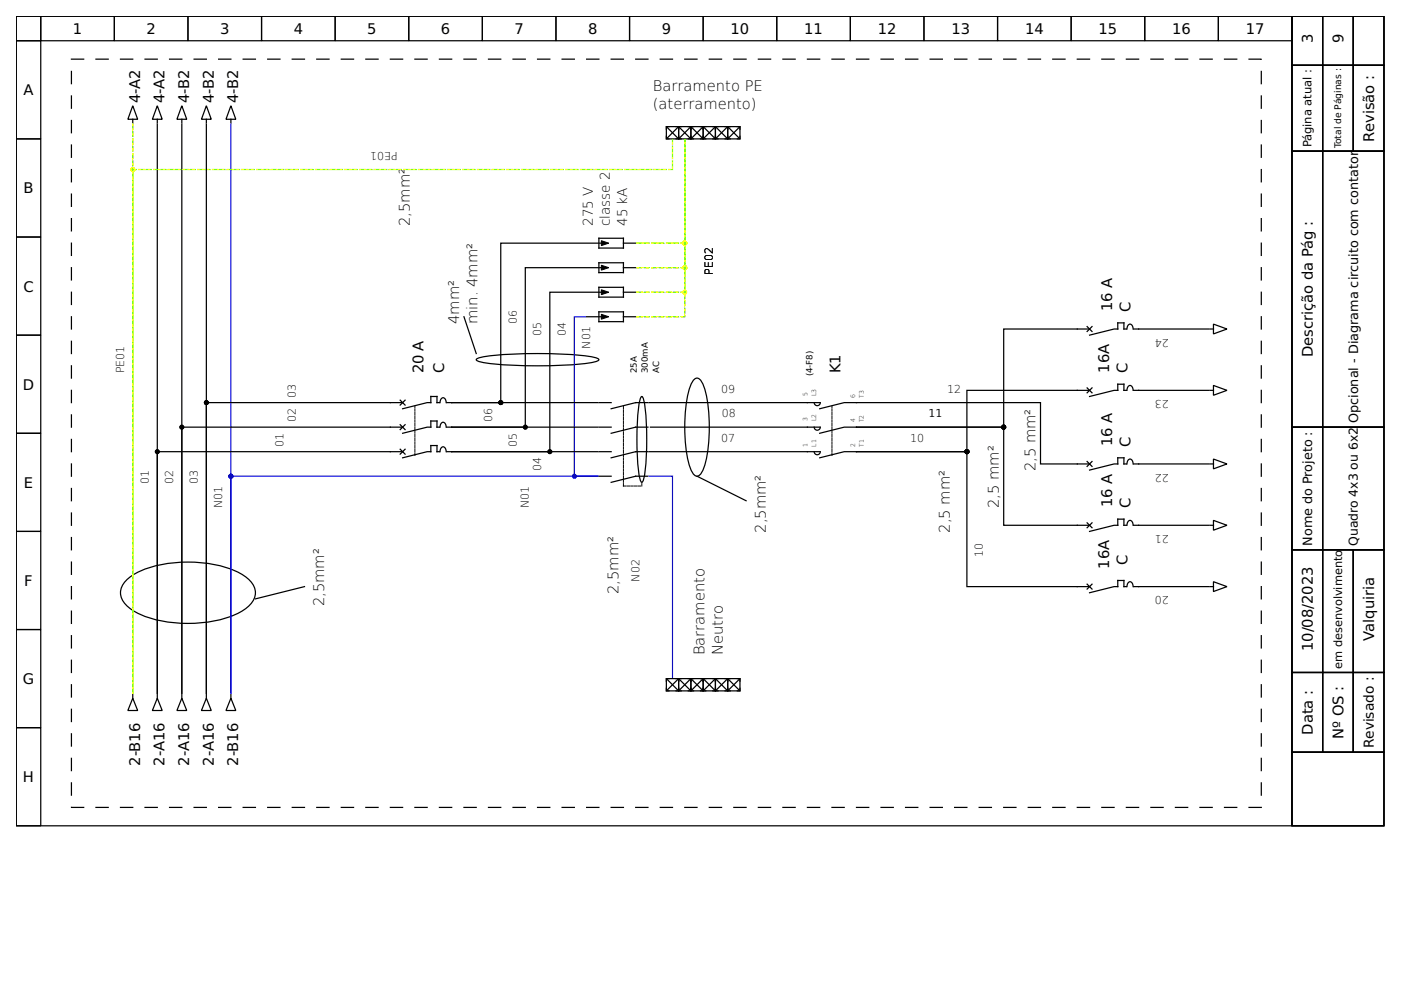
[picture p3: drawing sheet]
<svg xmlns="http://www.w3.org/2000/svg" width="297mm" height="210mm" viewBox="0 0 297 210" stroke-linecap="round" stroke-linejoin="round" font-family="sans-serif">
<g fill="none" stroke="#000" stroke-width=".26">
<path d="M3.4 3.4h270.5v171.7h-270.5zM3.4 3.4h5.2v5.2h-5.2zM3.4 8.6h5.2v20.8h-5.2zM8.6 3.4h15.6v5.2h-15.6zM24.2 3.4h15.7v5.2h-15.7zM39.9 3.4h15.6v5.2h-15.6zM55.5 3.4h15.6v5.2h-15.6zM71.1 3.4h15.6v5.2h-15.6zM86.7 3.4h15.6v5.2h-15.6zM102.3 3.4h15.6v5.2h-15.6zM117.9 3.4h15.6v5.2h-15.6zM133.5 3.4h15.6v5.2h-15.6z"/>
<path d="M149.1 3.4h15.6v5.2h-15.6zM164.7 3.4h15.6v5.2h-15.6zM180.3 3.4h15.6v5.2h-15.6zM195.9 3.4h15.6v5.2h-15.6zM211.5 3.4h15.6v5.2h-15.6zM227.1 3.4h15.6v5.2h-15.6zM242.7 3.4h15.6v5.2h-15.6zM258.3 3.4h15.6v5.2h-15.6zM273.9 3.4h19.5v171.7h-19.5zM273.9 13.8h6.5v18.2h-6.5zM273.9 3.4h6.5v10.4h-6.5zM280.4 13.8h6.5v18.2h-6.5z"/>
<path d="M280.4 3.4h6.5v10.4h-6.5zM286.9 13.8h6.5v18.2h-6.5zM286.9 3.4h6.5v10.4h-6.5zM3.4 29.4h5.2v20.9h-5.2zM28.1 22.4l1.1 2.9h-2.1zM28.1 25.3v.8M33.3 26.3v120.7M33.3 22.4l1.1 2.9h-2.1zM33.3 25.3v.8M38.6 26.3v120.7M38.6 22.4l1 2.9h-2.1zM38.6 25.3v.8"/>
<path d="M43.8 22.4l1 2.9h-2.1zM43.8 25.3v.8M49 22.4l1 2.9h-2.1zM49 25.3v.8M141.3 26.8h2.6v2.6h-2.6zM141.3 28.9v.5h.5M141.4 26.9l2.4 2.5M141.8 26.8h-.5v.6M143.3 29.4h.6v-.5v.5h.5M143.3 26.8h.6v.6v-.6h.5M143.8 26.9l-2.4 2.5M143.9 26.8h2.6v2.6h-2.6z"/>
<path d="M144 26.9l2.4 2.5M145.9 29.4h.6v-.5v.5h.5M145.9 26.8h.6v.6v-.6h.5M146.4 26.9l-2.4 2.5M146.5 26.8h2.6v2.6h-2.6zM146.6 26.9l2.4 2.5M148.5 26.8h.6v.6v-.6h.5M148.5 29.4h.6v-.5v.5h.5M149 26.9l-2.4 2.5M149.1 26.8h2.6v2.6h-2.6zM149.2 26.9l2.4 2.5M151.1 29.4h.6v-.5v.5h.5"/>
<path d="M151.1 26.8h.6v.6v-.6h.5M151.6 26.9l-2.4 2.5M151.7 26.8h2.6v2.6h-2.6zM151.8 26.9l2.4 2.5M153.7 26.8h.6v.6v-.6h.5M153.7 29.4h.6v-.5v.5h.5M154.2 26.9l-2.4 2.5M154.3 26.8h2.6v2.6h-2.6zM154.4 26.9l2.4 2.5M156.3 26.8h.6v.6M156.8 26.9l-2.4 2.5M156.9 28.9v.5h-.6"/>
<path d="M273.9 32h6.5v58.6h-6.5zM280.4 32h13v58.6h-13zM3.4 50.3h5.2v20.8h-5.2zM124.4 51.6h3.1M124.4 56.8h3.1M127 50.5h5.2v2.1h-5.2zM127 55.7h5.2v2.1h-5.2zM132.2 51.6h2.6M132.2 56.8h2.6M3.4 71.1h5.2v20.8h-5.2zM98.4 67.2l2.6 7.8M101.1 76.1a25.2 25.2 0 0 1 7.8-1 85.7 85.7 0 0 1 17.1 .7l1 .5a2.39 2.39 0 0 1-1.8 .6 94.2 94.2 0 0 1-23.2-.1l-.9-.4-.1-.1z"/>
<path d="M124.4 62h3.1M124.4 67.2h3.1M127 60.9h5.2v2.1h-5.2zM127 66.1h5.2v2.1h-5.2zM132.2 62h2.6M132.2 67.2h2.6M230.5 69.2l1 1.1M231 69.8h-18.2v20.8h-31.2M231.5 69.2l-1 1.1M238.8 69.8h-.5v-1.3h-1.3v1.3h-.8l-5.2 1.3M238.9 69.8a.78 .78 0 0 1 .9-1l.4 .6v.4M256.2 69.8h-15.8"/>
<path d="M256.5 69.8h.8M257.3 68.7l2.8 1.1-2.8 1zM3.4 91.9h5.2v20.8h-5.2zM82.8 95.8h2.6M82.8 90.6h2.6M82.8 85.4h2.6M84.8 90l1.1 1.1M84.8 95.2l1.1 1.1M84.8 84.8l1.1 1.1M85.9 84.8l-1.1 1.1M85.9 90l-1.1 1.1M85.9 95.2l-1.1 1.1"/>
<path d="M93.2 90.6h-.6v-1.3h-1.3v1.3h-.7l-5.2 1.3M93.2 95.8h-.6v-1.3h-1.3v1.3h-.7l-5.2 1.3M93.2 85.4h-.6v-1.3h-1.3v1.3h-.7l-5.2 1.3M93.3 90.6a.78 .78 0 0 1 .9-1l.3 .6 .1 .4M93.3 95.8a.78 .78 0 0 1 .9-1l.3 .6 .1 .4M93.3 85.4a.78 .78 0 0 1 .9-1l.3 .6 .1 .4M94.7 95.8h1.1M94.7 90.6h1.1M126.7 85.4h-32M127 95.8h2.6M127 90.6h2.6M127 85.4h2.6"/>
<path d="M135.9 84.2l.2-.1a6.3 6.3 0 0 1 .8 3.7 53.4 53.4 0 0 1-.5 14l-.3 .5a6.3 6.3 0 0 1-.9-3.8 53.4 53.4 0 0 1 .6-14zM137.4 95.8h-2.6l-5.2 1.3M137.4 90.6h-2.6l-5.2 1.3M137.4 85.4h-2.6l-5.2 1.3M137.6 85.4h36.2M147 80.6a.86 .86 0 0 1 1.5 0 17.2 17.2 0 0 1 1.9 8.4 26.7 26.7 0 0 1-1.5 11 1.11 1.11 0 0 1-1.1 1 1.11 1.11 0 0 1-1.1-1 28.6 28.6 0 0 1-1.3-13.8l.4-2.5a7.9 7.9 0 0 1 1.2-3.1zM171.2 95.8h2.6M171.2 90.6h2.6M172.6 95.8a.65 .65 0 0 0 .7 .6 .65 .65 0 0 0 .6-.6M172.6 90.6a.65 .65 0 0 0 .7 .6 .65 .65 0 0 0 .6-.6M172.6 85.4a.65 .65 0 0 0 .7 .6 .65 .65 0 0 0 .6-.6M173.8 86.7l5.2-1.3h41.6v13h10.4"/>
<path d="M173.8 97.1l5.2-1.3h26v28.6h26M181.6 90.6h31.2v20.8h18.2M181.6 90.6h-2.6l-5.2 1.3M228.4 82.8h2.6M230.5 82.2l1 1.1M230.5 97.8l1 1.1M231.5 82.2l-1 1.1M231.5 97.8l-1 1.1M238.8 82.8h-.5v-1.3h-1.3v1.3h-.8l-5.2 1.3M238.8 98.4h-.5v-1.3h-1.3v1.3h-.8l-5.2 1.3M238.9 82.8a.78 .78 0 0 1 .9-1l.4 .6v.4M238.9 98.4a.78 .78 0 0 1 .9-1l.4 .6v.4"/>
<path d="M240.4 98.4h15.8M256.2 82.8h-15.8M256.5 82.8h.8M256.5 98.4h.8M257.3 81.7l2.8 1.1-2.8 1zM257.3 97.3l2.8 1.1-2.8 1zM273.9 90.6h6.5v26h-6.5zM280.4 90.6h13v26h-13zM3.4 112.7h5.2v20.8h-5.2zM127 101h2.6M137.4 101h-2.6l-5.2 1.3M147.8 101l10.4 5.2"/>
<path d="M230.5 110.9l1 1M231.5 110.9l-1 1M238.8 111.4h-.5v-1.3h-1.3v1.3h-.8l-5.2 1.3M238.9 111.4a.78 .78 0 0 1 .9-1l.4 .6v.4M256.2 111.4h-15.8M256.5 111.4h.8M257.3 110.3l2.8 1.1-2.8 1zM273.9 116.6h6.5v26h-6.5zM280.4 116.6h6.5v26h-6.5zM286.9 116.6h6.5v26h-6.5zM3.4 133.5h5.2v20.8h-5.2zM26.5 123.3a15.8 15.8 0 0 1 9.8-3.9 24.9 24.9 0 0 1 15.3 2.6 4.2 4.2 0 0 1 2.4 4.5 7.3 7.3 0 0 1-4.6 4 27.8 27.8 0 0 1-20.2-.5 5.5 5.5 0 0 1-3.7-4.3l.2-.8z"/>
<path d="M64.6 124.4l-10.4 2.6M230.5 123.9l1 1M231.5 123.9l-1 1M238.8 124.4h-.5v-1.3h-1.3v1.3h-.8l-5.2 1.3M238.9 124.4a.78 .78 0 0 1 .9-1l.4 .6v.4M256.2 124.4h-15.8M256.5 124.4h.8M257.3 123.3l2.8 1.1-2.8 1zM3.4 154.3h5.2v20.8h-5.2zM28.1 148l1.1 2.6h-2.1zM28.1 147.3v.7M33.3 148l1.1 2.6h-2.1z"/>
<path d="M33.3 147.3v.7M38.6 148l1 2.6h-2.1zM38.6 147.3v.7M43.8 148l1 2.6h-2.1zM43.8 147.3v.7M49 148l1 2.6h-2.1zM49 147.3v.7M141.3 143.9h2.6v2.6h-2.6zM141.3 145.9v.6h.5M141.4 144l2.4 2.4M141.8 143.9h-.5v.5M143.3 146.5h.6v-.6v.6h.5"/>
<path d="M143.3 143.9h.6v.5v-.5h.5M143.8 144l-2.4 2.4M143.9 143.9h2.6v2.6h-2.6zM144 144l2.4 2.4M145.9 143.9h.6v.5v-.5h.5M145.9 146.5h.6v-.6v.6h.5M146.4 144l-2.4 2.4M146.5 143.9h2.6v2.6h-2.6zM146.6 144l2.4 2.4M148.5 146.5h.6v-.6v.6h.5M148.5 143.9h.6v.5v-.5h.5M149 144l-2.4 2.4"/>
<path d="M149.1 143.9h2.6v2.6h-2.6zM149.2 144l2.4 2.4M151.1 143.9h.6v.5v-.5h.5M151.1 146.5h.6v-.6v.6h.5M151.6 144l-2.4 2.4M151.7 143.9h2.6v2.6h-2.6zM151.8 144l2.4 2.4M153.7 143.9h.6v.5v-.5h.5M153.7 146.5h.6v-.6v.6h.5M154.2 144l-2.4 2.4M154.3 143.9h2.6v2.6h-2.6zM154.4 144l2.4 2.4"/>
<path d="M156.3 143.9h.6v.5M156.8 144l-2.4 2.4M156.9 145.9v.6h-.6M273.9 159.5h19.5v15.6h-19.5zM273.9 142.6h6.5v16.9h-6.5zM280.4 142.6h6.5v16.9h-6.5zM286.9 142.6h6.5v16.9h-6.5z"/>
</g>
<path d="M15.1 12.5h252.3v158.7h-252.3z" fill="none" stroke="#000" stroke-width=".26" stroke-dasharray="2.6 2.6"/>
<path d="M88 96.5v-10.4M176.4 96.5v-10.4M132.2 103v-16.9M132.2 103h3.9M136.1 102.5v.5" fill="none" stroke="#000" stroke-width=".21" stroke-dasharray=".5 .3"/>
<path d="M127.5 51l1.6 .6-1.6 .5zM127.5 56.2l1.6 .6-1.6 .5zM127.5 61.4l1.6 .6-1.6 .5zM127.5 66.6l1.6 .6-1.6 .5z" fill="#000" stroke="#000" stroke-width=".21"/>
<g fill="#000" stroke="#000" stroke-width=".26">
<circle cx="205" cy="95.8" r=".39"/>
<circle cx="212.8" cy="90.6" r=".39"/>
</g>
<path d="M49 26.3v120.7v-46h77.7h-4.9v-33.8h2.3" fill="none" stroke="#00f" stroke-width=".26"/>
<path d="M28.1 26.3v120.7M135 56.8h10.2v-27.1" fill="none" stroke="#5f0" stroke-width=".26" stroke-dasharray="1 .5"/>
<path d="M28.1 26.3v120.7M135 56.8h10.2v-27.1" fill="none" stroke="#ff0" stroke-width=".26" stroke-dasharray=".3 .8"/>
<g fill="#00f" stroke="#00f" stroke-width=".26">
<circle cx="121.8" cy="101" r=".39"/>
<circle cx="49" cy="101" r=".39"/>
</g>
<circle cx="145.2" cy="56.8" r=".39" fill="#5f0" stroke="#ff0" stroke-width=".26"/>
<path d="M135 51.6h10.2v-21.9" fill="none" stroke="#5f0" stroke-width=".26" stroke-dasharray="1 .5"/>
<path d="M135 51.6h10.2v-21.9" fill="none" stroke="#ff0" stroke-width=".26" stroke-dasharray=".3 .8"/>
<circle cx="145.2" cy="51.6" r=".39" fill="#5f0" stroke="#ff0" stroke-width=".26"/>
<path d="M124.1 51.6h-17.9v33.8h-10.4M124.1 56.8h-12.7v33.8h-15.6h30.9M137.6 95.8h33.6" fill="none" stroke="#000" stroke-width=".26"/>
<g fill="#000" stroke="#000" stroke-width=".26">
<circle cx="106.2" cy="85.4" r=".39"/>
<circle cx="111.4" cy="90.6" r=".39"/>
</g>
<path d="M28.1 147v-111.1h114.5v-6.2" fill="none" stroke="#5f0" stroke-width=".26" stroke-dasharray="1 .5"/>
<path d="M28.1 147v-111.1h114.5v-6.2" fill="none" stroke="#ff0" stroke-width=".26" stroke-dasharray=".3 .8"/>
<circle cx="28.1" cy="35.9" r=".39" fill="#5f0" stroke="#ff0" stroke-width=".26"/>
<path d="M135 67.2h10.2v-37.5M135 62h10.2v-32.3" fill="none" stroke="#5f0" stroke-width=".26" stroke-dasharray="1 .5"/>
<path d="M135 67.2h10.2v-37.5M135 62h10.2v-32.3" fill="none" stroke="#ff0" stroke-width=".26" stroke-dasharray=".3 .8"/>
<path d="M82.8 90.6h-44.2v56.4M137.9 90.6h33.3" fill="none" stroke="#000" stroke-width=".26"/>
<circle cx="38.6" cy="90.6" r=".39" fill="#000" stroke="#000" stroke-width=".26"/>
<path d="M137.6 101h5v42.6" fill="none" stroke="#00f" stroke-width=".26"/>
<circle cx="145.2" cy="62" r=".39" fill="#5f0" stroke="#ff0" stroke-width=".26"/>
<path d="M43.8 26.3v120.7v-61.6h39M124.1 62h-7.5v33.8h-20.8h30.9M82.8 95.8h-49.5v51.2M228.4 82.8h-23.4v13h-23.4" fill="none" stroke="#000" stroke-width=".26"/>
<g fill="#000" stroke="#000" stroke-width=".26">
<circle cx="33.3" cy="95.8" r=".39"/>
<circle cx="43.8" cy="85.4" r=".39"/>
<circle cx="116.6" cy="95.8" r=".39"/>
<circle cx="205" cy="95.8" r=".39"/>
</g>
<g font-size="3.1">
<text x="15.5" y="7.2">1</text>
<text x="31.1" y="7.2">2</text>
<text x="46.7" y="7.2">3</text>
<text x="62.3" y="7.2">4</text>
<text x="77.9" y="7.2">5</text>
<text x="93.5" y="7.2">6</text>
<text x="109.1" y="7.2">7</text>
<text x="124.7" y="7.2">8</text>
<text x="140.3" y="7.2">9</text>
<text x="154.9" y="7.2">10</text>
<text x="170.5" y="7.2">11</text>
<text x="186.1" y="7.2">12</text>
<text x="201.7" y="7.2">13</text>
<text x="217.3" y="7.2">14</text>
<text x="232.9" y="7.2">15</text>
<text x="248.5" y="7.2">16</text>
<text x="264.1" y="7.2">17</text>
<text x="278.3" y="9.1" transform="rotate(-90 278.3 9.1)">3</text>
<text x="284.8" y="9.1" transform="rotate(-90 284.8 9.1)">9</text>
<text x="5" y="20.2">A</text>
<text x="29.7" y="21.9" transform="rotate(-90 29.7 21.9)">4-A2</text>
<text x="34.9" y="21.9" transform="rotate(-90 34.9 21.9)">4-A2</text>
<text x="40.1" y="21.9" transform="rotate(-90 40.1 21.9)">4-B2</text>
<text x="45.3" y="21.9" transform="rotate(-90 45.3 21.9)">4-B2</text>
<text x="50.5" y="21.9" transform="rotate(-90 50.5 21.9)">4-B2</text>
<text x="138.4" y="19.3">Barramento PE</text>
<text x="138.4" y="23.2">(aterramento)</text>
<text x="291.3" y="30" transform="rotate(-90 291.3 30)">Revisão :</text>
<text x="5" y="41">B</text>
<text x="86.9" y="47.9" transform="rotate(-90 86.9 47.9)">2,5mm²</text>
<text x="5" y="61.8">C</text>
<text x="235.8" y="66" transform="rotate(-90 235.8 66)">16 A</text>
<text x="97.3" y="68.7" transform="rotate(-90 97.3 68.7)">4mm²</text>
<text x="101.2" y="68.7" transform="rotate(-90 101.2 68.7)">min. 4mm²</text>
<text x="239.7" y="66.1" transform="rotate(-90 239.7 66.1)">C</text>
<text x="278.3" y="75.7" transform="rotate(-90 278.3 75.7)">Descrição da Pág :</text>
<text x="4.8" y="82.6">D</text>
<text x="89.8" y="79.1" transform="rotate(-90 89.8 79.1)">20 A</text>
<text x="94.2" y="79.1" transform="rotate(-90 94.2 79.1)">C</text>
<text x="178.2" y="79.1" transform="rotate(-90 178.2 79.1)">K1</text>
<text x="235.2" y="79" transform="rotate(-90 235.2 79)">16A</text>
<text x="239.1" y="79.1" transform="rotate(-90 239.1 79.1)">C</text>
<text x="235.8" y="94.6" transform="rotate(-90 235.8 94.6)">16 A</text>
<text x="239.7" y="94.7" transform="rotate(-90 239.7 94.7)">C</text>
<text x="219.6" y="99.9" transform="rotate(-90 219.6 99.9)">2,5 mm²</text>
<text x="5.1" y="103.4">E</text>
<text x="211.8" y="107.7" transform="rotate(-90 211.8 107.7)">2,5 mm²</text>
<text x="235.8" y="107.6" transform="rotate(-90 235.8 107.6)">16 A</text>
<text x="239.7" y="107.7" transform="rotate(-90 239.7 107.7)">C</text>
<text x="162.3" y="112.9" transform="rotate(-90 162.3 112.9)">2,5mm²</text>
<text x="201.4" y="112.9" transform="rotate(-90 201.4 112.9)">2,5 mm²</text>
<text x="239.1" y="119.7" transform="rotate(-90 239.1 119.7)">C</text>
<text x="5.1" y="124.2">F</text>
<text x="131.1" y="125.9" transform="rotate(-90 131.1 125.9)">2,5mm²</text>
<text x="235.2" y="120.6" transform="rotate(-90 235.2 120.6)">16A</text>
<text x="68.7" y="128.5" transform="rotate(-90 68.7 128.5)">2,5mm²</text>
<text x="291.3" y="135.9" transform="rotate(-90 291.3 135.9)">Valquiria</text>
<text x="149.3" y="138.9" transform="rotate(-90 149.3 138.9)">Barramento</text>
<text x="153.2" y="138.9" transform="rotate(-90 153.2 138.9)">Neutro</text>
<text x="278.3" y="138.1" transform="rotate(-90 278.3 138.1)">10/08/2023</text>
<text x="4.8" y="145.1">G</text>
<text x="278.3" y="155.8" transform="rotate(-90 278.3 155.8)">Data :</text>
<text x="284.8" y="156.7" transform="rotate(-90 284.8 156.7)">Nº OS :</text>
<text x="4.9" y="165.9">H</text>
<text x="29.7" y="162.3" transform="rotate(-90 29.7 162.3)">2-B16</text>
<text x="34.9" y="162.3" transform="rotate(-90 34.9 162.3)">2-A16</text>
<text x="40.1" y="162.3" transform="rotate(-90 40.1 162.3)">2-A16</text>
<text x="45.3" y="162.3" transform="rotate(-90 45.3 162.3)">2-A16</text>
<text x="50.5" y="162.3" transform="rotate(-90 50.5 162.3)">2-B16</text>
</g>
<g font-size="2.9">
<text x="125.7" y="47.9" transform="rotate(-90 125.7 47.9)">275 V</text>
<text x="129.3" y="47.9" transform="rotate(-90 129.3 47.9)">classe 2</text>
<text x="133" y="47.9" transform="rotate(-90 133 47.9)">45 kA</text>
<text x="291.3" y="158.6" transform="rotate(-90 291.3 158.6)">Revisado :</text>
</g>
<g font-size="2.7">
<text x="287.9" y="89.7" transform="rotate(-90 287.9 89.7)">Opcional - Diagrama circuito com contator</text>
<text x="278.2" y="115.7" transform="rotate(-90 278.2 115.7)">Nome do Projeto :</text>
</g>
<text font-size="2.6" x="287.9" y="115.7" transform="rotate(-90 287.9 115.7)">Quadro 4x3 ou 6x2</text>
<g font-size="2.4">
<text x="278.1" y="31.3" transform="rotate(-90 278.1 31.3)">Página atual :</text>
<text x="284.6" y="141.8" transform="rotate(-90 284.6 141.8)">em desenvolvimento</text>
</g>
<g font-size="2.3">
<text x="84.3" y="32.3" transform="rotate(-180 84.3 32.3)">PE01</text>
<text x="151.2" y="58.3" transform="rotate(-90 151.2 58.3)">PE02</text>
<text x="109.6" y="68.7" transform="rotate(-90 109.6 68.7)">06</text>
<text x="114.8" y="71.3" transform="rotate(-90 114.8 71.3)">05</text>
<text x="120" y="71.3" transform="rotate(-90 120 71.3)">04</text>
<text x="247.8" y="71.8" transform="rotate(-180 247.8 71.8)">24</text>
<text x="125.2" y="73.9" transform="rotate(-90 125.2 73.9)">N01</text>
<text x="26.3" y="79.1" transform="rotate(-90 26.3 79.1)">PE01</text>
<text x="152.9" y="83.3">09</text>
<text x="200.8" y="83.3">12</text>
<text x="62.7" y="89.5" transform="rotate(-90 62.7 89.5)">02</text>
<text x="62.7" y="84.3" transform="rotate(-90 62.7 84.3)">03</text>
<text x="104.4" y="89.5" transform="rotate(-90 104.4 89.5)">06</text>
<text x="153.1" y="88.5">08</text>
<text x="196.9" y="88.5">11</text>
<text x="247.8" y="84.8" transform="rotate(-180 247.8 84.8)">23</text>
<text x="60.1" y="94.7" transform="rotate(-90 60.1 94.7)">01</text>
<text x="109.6" y="94.7" transform="rotate(-90 109.6 94.7)">05</text>
<text x="152.9" y="93.7">07</text>
<text x="193" y="93.7">10</text>
<text x="114.8" y="99.9" transform="rotate(-90 114.8 99.9)">04</text>
<text x="247.8" y="100.4" transform="rotate(-180 247.8 100.4)">22</text>
<text x="31.5" y="102.5" transform="rotate(-90 31.5 102.5)">01</text>
<text x="36.7" y="102.5" transform="rotate(-90 36.7 102.5)">02</text>
<text x="41.9" y="102.5" transform="rotate(-90 41.9 102.5)">03</text>
<text x="47.1" y="107.7" transform="rotate(-90 47.1 107.7)">N01</text>
<text x="112.2" y="107.7" transform="rotate(-90 112.2 107.7)">N01</text>
<text x="247.8" y="113.5" transform="rotate(-180 247.8 113.5)">21</text>
<text x="208.4" y="118.1" transform="rotate(-90 208.4 118.1)">10</text>
<text x="135.6" y="123.3" transform="rotate(-90 135.6 123.3)">N02</text>
<text x="247.8" y="126.5" transform="rotate(-180 247.8 126.5)">20</text>
</g>
<text font-size="1.9" x="284.4" y="31.4" transform="rotate(-90 284.4 31.4)">Total de Páginas :</text>
<g font-size="1.8">
<text x="135" y="79.1" transform="rotate(-90 135 79.1)">25A</text>
<text x="137.4" y="79.1" transform="rotate(-90 137.4 79.1)">300mA</text>
<text x="139.7" y="79.1" transform="rotate(-90 139.7 79.1)">AC</text>
<text x="172.2" y="79.8" transform="rotate(-90 172.2 79.8)">(4-F8)</text>
</g>
<g font-size="1.3">
<text x="171.2" y="89.3" transform="rotate(-90 171.2 89.3)">3</text>
<text x="171.2" y="84.1" transform="rotate(-90 171.2 84.1)">5</text>
<text x="173" y="89.3" transform="rotate(-90 173 89.3)">L2</text>
<text x="173" y="84.1" transform="rotate(-90 173 84.1)">L3</text>
<text x="181.3" y="89.5" transform="rotate(-90 181.3 89.5)">4</text>
<text x="181.3" y="84.3" transform="rotate(-90 181.3 84.3)">6</text>
<text x="183.2" y="89.5" transform="rotate(-90 183.2 89.5)">T2</text>
<text x="183.2" y="84.3" transform="rotate(-90 183.2 84.3)">T3</text>
<text x="171.2" y="94.7" transform="rotate(-90 171.2 94.7)">1</text>
<text x="173" y="94.7" transform="rotate(-90 173 94.7)">L1</text>
<text x="181.3" y="94.7" transform="rotate(-90 181.3 94.7)">2</text>
<text x="183.2" y="94.7" transform="rotate(-90 183.2 94.7)">T1</text>
</g>
</svg>
